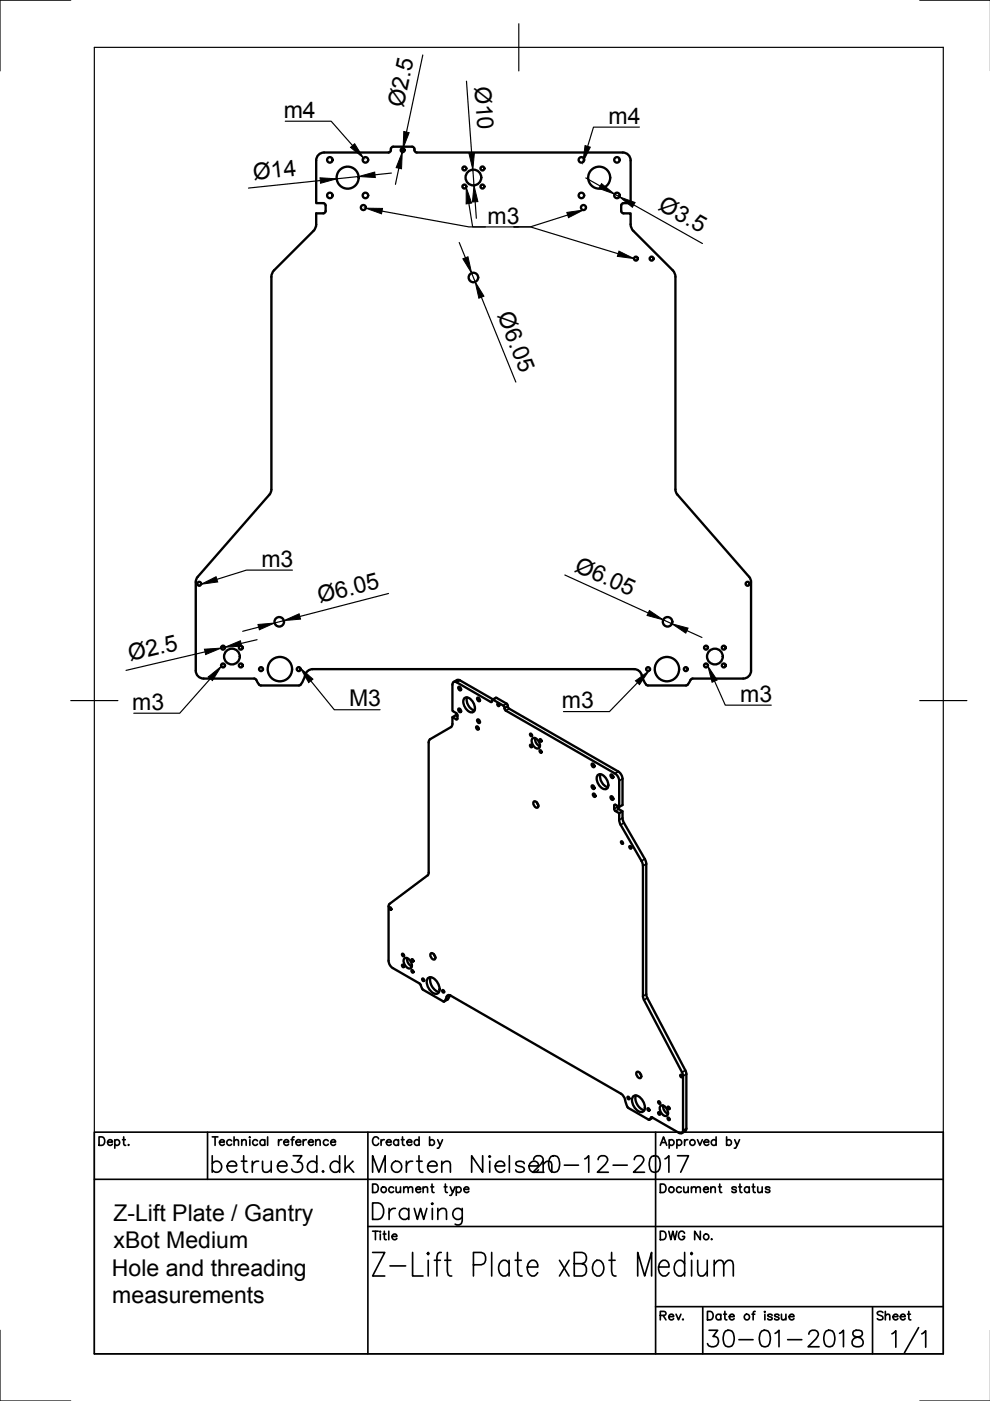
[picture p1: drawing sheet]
<svg xmlns="http://www.w3.org/2000/svg" width="210mm" height="297mm" viewBox="0 0 210 297" stroke-linecap="round" stroke-linejoin="round" font-family="sans-serif">
<!-- layer: Visible -->
<g fill="none" stroke="#000" stroke-width=".5">
<path d="M67.5 32.8l.8-.4 .4-.1h13.7a.56 .56 0 0 0 .5-.7l.2-.4 .3-.1h4a.56 .56 0 0 1 .5 .7l.2 .5h.3h43.6a1.67 1.67 0 0 1 1.7 1.7v9.1h-1.7l-.3 .5 .1 1.4 .4 .2h1.5v2.4l.3 1.1 8.6 8.6 .6 1v45.8l.4 .8 15.5 17.9 .1 19.4a1.67 1.67 0 0 1-1.6 1.7h-10.7l-.4 .1a2.28 2.28 0 0 1-1.1 1.3h-8a2.9 2.9 0 0 1-1.3-2.2 1.67 1.67 0 0 0-1.7-1.2h-68.1a1.8 1.8 0 0 0-1.7 1.7l-.6 1.2-.5 .5h-8.2a2.28 2.28 0 0 1-1.1-1.3l-.3-.1h-10.7a1.67 1.67 0 0 1-1.7-1.7l.1-19.4 15.5-17.9 .4-.8 .1-45.8 .5-1 8.6-8.6 .3-1.2v-2.3h1.5l.5-.2v-1.4l-.2-.5h-1.8v-9.1l.1-.4zM96.2 144.6l.9-.5 .4 .1 7 4.1M97 151.9l-.4-.3-.7 .5v1.7l-.3 .4-4.4 2.5-.3 .4v28.2l-.2 .3-8.1 6-.2 .6v11.5l.3 1 .6 .5 5.6 3.3 .8 1.4 4.3 2.4h.2l.4-.6a.6 .6 0 0 1 .3-.6 .6 .6 0 0 1 .6 0l36.2 20.8a5.7 5.7 0 0 1 1.3 2.8l4.5 2.7h.2l.3-.4 .3-.1 5.6 3.3 .4 .1 .5-.3-.1-12.4-8.4-16.1v-28.2l-.3-.8-4.5-7.9-.2-.8v-1.4l-1-.7-.1-.9 .2-.2 .9 .5v-5.6l-.2-.7-.7-.8-23.2-13.3-.5-1.1-2.1-1.2h-.2l-.1 .4h-.2l-7.6-4.3-.5 .3-.1 .4v5.5l1 .6 .1 1.2h-.3l-.8-.4M97.2 145.7l.4 .1 .1 .5-.4-.1zM97.2 150.3l.4 .1 .1 .5-.4-.1zM98.5 148a1.51 1.51 0 0 1 2 1.2 1.34 1.34 0 0 1-.3 1.8 2.17 2.17 0 0 1-1.7-3zM99 147.9a2.42 2.42 0 0 0 1.6 2.7M101 154l.4 .2 .1 .5-.4-.1zM101.2 152.6l.4 .1 .1 .5-.4-.1zM101.2 148l.4 .1 .1 .5-.4-.1zM104.4 148.4l.8-.5 2.2 1.3M107.4 149.2l.5 1.1"/>
<path d="M107.9 150.3l23.5 13.5 .4 .6 .2 .7v5.6l-.7 .4M113 156.5a1.44 1.44 0 0 1 1.2 2.2 1.44 1.44 0 0 1-1.2-2.2zM113.4 156.5a1.85 1.85 0 0 0 1.1 1.8M113.1 170a.76 .76 0 0 1 .9 .4 .76 .76 0 0 1-.1 .9l-.7-.5zM113.8 170.1l.3 .5M125.5 166.6l.4 .1 .1 .5-.4-.1zM125.5 161.9l.4 .2 .1 .5-.4-.1zM125.7 168.3l.4 .1 .1 .5-.4-.1zM126.7 164.3a1.51 1.51 0 0 1 2 1.2 1.34 1.34 0 0 1-.2 1.8 2.17 2.17 0 0 1-1.8-3zM127.3 164.1a2.42 2.42 0 0 0 1.6 2.8M129.5 168.9l.4 .1 .1 .5-.4-.1zM129.5 164.2l.4 .2 .1 .5-.4-.1z"/>
<path d="M130.9 170.9l.2 .5 .9 .6v1.4l.2 .8 4.5 7.9 .3 .8 .1 28.2 8.4 16.4v11.8l-.1 .4-.8 .5M132 172l-.7 .4M85.8 203.1a1.44 1.44 0 0 1 1.3 2.2 1.44 1.44 0 0 1-1.3-2.2zM86.3 203.1a1.85 1.85 0 0 0 1 1.8M90.7 207.4a1.57 1.57 0 0 1 2.1 1 1.58 1.58 0 0 1-.1 2.3 2.41 2.41 0 0 1-2-3.3zM91.3 207.2a2.64 2.64 0 0 0 1.8 3.1M91.3 202.2a.76 .76 0 0 1 .9 .3 .76 .76 0 0 1-.2 1l-.6-.5zM92 202.3l.3 .5M94.9 211.9l-.7 .4M94.9 211.9h.1M95.4 211l-.5 .9M134.3 232.4a1.57 1.57 0 0 1 2 1.1 1.58 1.58 0 0 1-.1 2.3 2.41 2.41 0 0 1-1.9-3.4z"/>
<path d="M134.8 232.3a2.64 2.64 0 0 0 1.8 3.1M135 227.3a.76 .76 0 0 1 .8 .4 .76 .76 0 0 1-.1 .9l-.6-.5zM135.7 227.5l.2 .4M138.4 237l-.7 .4M140.1 234.4a1.44 1.44 0 0 1 1.3 2.2 1.44 1.44 0 0 1-1.3-2.2zM140.6 234.4a1.85 1.85 0 0 0 1 1.8"/>
<circle cx="69.9" cy="33.9" r=".58"/>
<circle cx="73.7" cy="37.7" r="2.33"/>
<circle cx="77.5" cy="33.9" r=".58"/>
<circle cx="85.4" cy="31.8" r=".42"/>
<circle cx="98.5" cy="39.6" r=".42"/>
<circle cx="98.5" cy="35.7" r=".42"/>
<circle cx="100.4" cy="37.6" r="1.67"/>
<circle cx="102.3" cy="35.7" r=".42"/>
<circle cx="102.3" cy="39.6" r=".42"/>
<circle cx="123.3" cy="33.9" r=".58"/>
<circle cx="127" cy="37.7" r="2.33"/>
<circle cx="130.8" cy="33.9" r=".58"/>
<circle cx="69.9" cy="41.4" r=".58"/>
<circle cx="77" cy="44" r=".53"/>
<circle cx="77.5" cy="41.4" r=".58"/>
<circle cx="100.4" cy="58.8" r="1.01"/>
<circle cx="123.3" cy="41.4" r=".58"/>
<circle cx="123.7" cy="44" r=".53"/>
<circle cx="130.8" cy="41.4" r=".58"/>
<circle cx="134.8" cy="54.8" r=".42"/>
<circle cx="138.2" cy="54.8" r=".42"/>
<circle cx="42.2" cy="123.8" r=".42"/>
<circle cx="47.3" cy="137.3" r=".42"/>
<circle cx="49.2" cy="139.2" r="1.67"/>
<circle cx="51.1" cy="137.3" r=".42"/>
<circle cx="59.2" cy="131.8" r="1.01"/>
<circle cx="141.5" cy="131.8" r="1.01"/>
<circle cx="149.7" cy="137.3" r=".42"/>
<circle cx="151.6" cy="139.2" r="1.67"/>
<circle cx="153.5" cy="137.3" r=".42"/>
<circle cx="158.5" cy="123.8" r=".42"/>
<circle cx="47.3" cy="141.1" r=".42"/>
<circle cx="51.1" cy="141.1" r=".42"/>
<circle cx="55.3" cy="141.9" r=".42"/>
<circle cx="59.3" cy="141.9" r="2.58"/>
<circle cx="63.3" cy="141.9" r=".42"/>
<circle cx="105.7" cy="149.4" r=".24"/>
<circle cx="112.6" cy="155.8" r=".24"/>
<circle cx="112.6" cy="158.1" r=".24"/>
<circle cx="114.7" cy="157" r=".24"/>
<circle cx="114.7" cy="159.3" r=".24"/>
<circle cx="137.4" cy="141.9" r=".42"/>
<circle cx="141.4" cy="141.9" r="2.58"/>
<circle cx="145.4" cy="141.9" r=".42"/>
<circle cx="149.7" cy="141.1" r=".42"/>
<circle cx="153.5" cy="141.1" r=".42"/>
<circle cx="131.9" cy="178.6" r=".24"/>
<circle cx="133.7" cy="179.6" r=".24"/>
<circle cx="82.8" cy="192.6" r=".24"/>
<circle cx="85.5" cy="204.8" r=".24"/>
<circle cx="85.5" cy="202.5" r=".24"/>
<circle cx="87.5" cy="203.6" r=".24"/>
<circle cx="87.5" cy="205.9" r=".24"/>
<circle cx="89.8" cy="207.7" r=".24"/>
<circle cx="94" cy="210.2" r=".24"/>
<circle cx="133.3" cy="232.8" r=".24"/>
<circle cx="137.5" cy="235.2" r=".24"/>
<circle cx="139.8" cy="233.7" r=".24"/>
<circle cx="139.8" cy="236" r=".24"/>
<circle cx="141.8" cy="237.2" r=".24"/>
<circle cx="141.8" cy="234.9" r=".24"/>
<circle cx="144.5" cy="228.1" r=".24"/>
</g>
<!-- layer: Visible Narrow -->
<g fill="none" stroke="#000" stroke-width=".35">
<path d="M97 152.4l-.3 .1M97.5 144.2l-.7 .5M104.3 148.7l-.2 .1M105.3 148l-.7 .4M107.4 149.2l-.7 .4M107.7 149.7l-.7 .4M107.7 149.8l-.7 .4M107.9 150.3l-.7 .4M130.5 170.6l-.3 .2M130.9 171.1l-.7 .4M131.1 163.6l-.7 .4M131.2 171.5l-.7 .5"/>
<path d="M132 173.4l-.7 .4M132 165.1l-.7 .4M132.3 174.5l-.7 .4M136.7 182.1l-.7 .4M137 183.2l-.7 .4M94.9 211.9l-.7 .4M95.3 211l-.6 .4M137 210.8l-.7 .4M137.2 211.6l-.7 .4M138.1 236.9l-.1 .1M138.4 237l-.7 .4M145.3 226.9l-.7 .4"/>
<path d="M145.5 239.3l-.7 .4M145.5 227.7l-.7 .4"/>
</g>
<!-- layer: Border -->
<path d="M15 0h-15v15M20 10h180v277h-180zM110 5v10M195 0h15M15 148.5h10M195 148.5h10M0 282v15h15M195 297h15" fill="none" stroke="#000" stroke-width=".25"/>
<!-- layer: TitleBlock -->
<g fill="none" stroke="#000" stroke-width=".35">
<path d="M20 240h180v47h-180zM20 250h180M21 241h.6a.96 .96 0 0 1 .6 .9 .96 .96 0 0 1-.6 .9h-.6zM22.8 242.2h1a.55 .55 0 0 0-.8-.5 .55 .55 0 0 0-.1 .9 .54 .54 0 0 0 .9 0M24.3 241.9a.57 .57 0 0 1 .9-.1 .57 .57 0 0 1 0 .9 .57 .57 0 0 1-.9-.1M24.3 241.6v1.8M26 241.6h.6M26.2 241v1.5l.1 .3h.4M27.3 242.7l-.1 .1h.1M44 240v10M45 241h1.2M45.6 241v1.8"/>
<path d="M46.5 242.2h1.1a.55 .55 0 0 0-.8-.5 .55 .55 0 0 0-.2 .9 .54 .54 0 0 0 1 0M49.1 241.9a.57 .57 0 0 0-.8-.1 .57 .57 0 0 0 0 .9 .57 .57 0 0 0 .8-.1M49.6 242l.5-.4 .4 .1 .1 1.1M49.6 241v1.8M51.3 242l.4-.4 .4 .1 .1 1.1M51.3 241.6v1.2M53 241v.2zM53 241.6v1.2M54.6 241.9a.57 .57 0 0 0-.8-.1 .57 .57 0 0 0 0 .9 .57 .57 0 0 0 .8-.1M56.1 241.9a.57 .57 0 0 0-.8-.1 .57 .57 0 0 0 0 .9 .57 .57 0 0 0 .8-.1M56.1 241.6v1.2M56.7 241v1.8"/>
<path d="M59.1 241.6v1.2M59.7 241.6a.58 .58 0 0 0-.6 .6M60.2 242.2h1a.55 .55 0 0 0-.8-.5 .55 .55 0 0 0-.1 .9 .54 .54 0 0 0 .9 0M61.7 241.6h.6M62.4 241l-.3 .1-.1 .3v1.4M62.7 242.2h1.1a.55 .55 0 0 0-.8-.5 .55 .55 0 0 0-.2 .9 .54 .54 0 0 0 1 0M64.3 241.6v1.2M65 241.6a.58 .58 0 0 0-.7 .6M65.4 242.2h1a.55 .55 0 0 0-.8-.5 .55 .55 0 0 0-.1 .9 .54 .54 0 0 0 .9 0M66.9 242l.5-.4 .4 .1 .1 1.1M66.9 241.6v1.2M69.6 241.9a.57 .57 0 0 0-.8-.1 .57 .57 0 0 0 0 .9 .57 .57 0 0 0 .8-.1"/>
<path d="M70.1 242.2h1a.55 .55 0 0 0-.7-.5 .55 .55 0 0 0-.2 .9 .54 .54 0 0 0 .9 0M78 240v47M79 251h.6a.96 .96 0 0 1 .6 .9 .96 .96 0 0 1-.6 .9h-.6zM79 255h1.2a1.87 1.87 0 0 1 1.2 1.8 1.87 1.87 0 0 1-1.2 1.7h-1.2zM80.3 241.5a.66 .66 0 0 0-.8-.5 .66 .66 0 0 0-.5 .7v.5a.66 .66 0 0 0 .5 .6 .66 .66 0 0 0 .8-.4M80.8 241.6v1.2M81.5 241.6a.58 .58 0 0 0-.7 .6M81.9 242.2h1a.55 .55 0 0 0-.7-.5 .55 .55 0 0 0-.2 .9 .54 .54 0 0 0 .9 0M82.5 256.2v2.3M83.5 251.9a.57 .57 0 0 0-.9-.1 .57 .57 0 0 0 0 .9 .57 .57 0 0 0 .9-.1M83.8 256.2a1.13 1.13 0 0 0-1.3 1M84 251.6l.1 1.2h.4l.4-.3"/>
<path d="M84.5 241.9a.57 .57 0 0 0-.9-.1 .57 .57 0 0 0 0 .9 .57 .57 0 0 0 .9-.1M84.5 241.6v1.2M84.9 251.6v1.2M85.1 241.6h.6M85.3 241v1.5l.1 .3h.4M85.6 252l.4-.4 .5 .1v1.1M85.6 251.6v1.2M86.3 242.2h1a.55 .55 0 0 0-.8-.5 .55 .55 0 0 0-.1 .9 .54 .54 0 0 0 .9 0M86.5 252l.5-.4 .4 .1 .1 1.1M86.7 256.7a1.12 1.12 0 0 0-1.7-.2 1.12 1.12 0 0 0 0 1.7 1.12 1.12 0 0 0 1.7-.2M86.7 256.2v2.3M87.8 256.2l.7 2.3 .7-2.3 .6 2.3 .7-2.3"/>
<path d="M88.2 252.2h1a.55 .55 0 0 0-.8-.5 .55 .55 0 0 0-.1 .9 .54 .54 0 0 0 .9 0M88.9 241.9a.57 .57 0 0 0-.9-.1 .57 .57 0 0 0 0 .9 .57 .57 0 0 0 .9-.1M88.9 241v1.8M89.7 252l.4-.4 .5 .1 .1 1.1M89.7 251.6v1.2M91.1 241.9a.57 .57 0 0 1 .8-.1 .57 .57 0 0 1 0 .9 .57 .57 0 0 1-.8-.1M91.1 241v1.8M91.6 251v1.5l.1 .3h.3M91.7 255l.1 .2-.1 .2-.2-.2zM91.7 256.2v2.3M92.8 241.6l.5 1.2 .5-1.2M92.8 256.9l.9-.7 .8 .2 .2 .5v1.6"/>
<path d="M92.8 256.2v2.3M94.4 251v1.5l.1 .3h.4M95.5 251.6l.5 1.2 .5-1.2M96 252.8l-.3 .6h-.3M96.7 251.9a.57 .57 0 0 1 .9-.1 .57 .57 0 0 1 0 .9 .57 .57 0 0 1-.9-.1M96.7 251.6v1.8M98 256.2v2.7a.92 .92 0 0 1-.5 .8 .92 .92 0 0 1-1-.2M98 256.7a1.12 1.12 0 0 0-1.6-.2 1.12 1.12 0 0 0 0 1.7 1.12 1.12 0 0 0 1.6-.2M98.4 252.2h1a.55 .55 0 0 0-.8-.5 .55 .55 0 0 0-.1 .9 .54 .54 0 0 0 .9 0M139 240v47M140 242.8l.7-1.8 .7 1.8M140 251h.6a.96 .96 0 0 1 .6 .9 .96 .96 0 0 1-.6 .9h-.6z"/>
<path d="M141.9 241.9a.57 .57 0 0 1 .8-.1 .57 .57 0 0 1 0 .9 .57 .57 0 0 1-.8-.1M141.9 241.6v1.8M143.5 241.9a.57 .57 0 0 1 .9-.1 .57 .57 0 0 1 0 .9 .57 .57 0 0 1-.9-.1M143.5 241.6v1.8M144.5 251.9a.57 .57 0 0 0-.9-.1 .57 .57 0 0 0 0 .9 .57 .57 0 0 0 .9-.1M145 251.6l.1 1.2h.4l.4-.3M145.1 241.6v1.2M145.8 241.6a.58 .58 0 0 0-.7 .6M145.9 251.6v1.2M146.6 252l.4-.4 .5 .1v1.1M146.6 251.6v1.2M147.5 252l.5-.4 .4 .1 .1 1.1"/>
<path d="M147.9 241.6l.5 1.2 .5-1.2M149.2 252.2h1a.55 .55 0 0 0-.8-.5 .55 .55 0 0 0-.1 .9 .54 .54 0 0 0 .9 0M149.3 242.2h1a.55 .55 0 0 0-.8-.5 .55 .55 0 0 0-.2 .9 .54 .54 0 0 0 1 0M150.7 252l.4-.4 .5 .1 .1 1.1M150.7 251.6v1.2M151.8 241.9a.57 .57 0 0 0-.8-.1 .57 .57 0 0 0 0 .9 .57 .57 0 0 0 .8-.1M151.8 241v1.8M152.3 251.6h.6M152.6 251v1.5l.1 .3h.3M154.1 241.9a.57 .57 0 0 1 .8-.1 .57 .57 0 0 1 0 .9 .57 .57 0 0 1-.8-.1M154.1 241v1.8M155.8 241.6l.5 1.2 .5-1.2"/>
<path d="M156.1 251.9a.54 .54 0 0 0-.9 0l.2 .3 .6 .1 .1 .3a.54 .54 0 0 1-.9 0M156.3 242.8l-.3 .6h-.3M156.6 251.6h.6M156.9 251v1.5l.1 .3h.3M158.9 251.9a.57 .57 0 0 0-.9-.1 .57 .57 0 0 0 0 .9 .57 .57 0 0 0 .9-.1M158.9 251.6v1.2M159.5 251.6h.6M159.7 251v1.5l.1 .3h.3M160.7 251.6v1.2h.5l.4-.3M161.6 251.6v1.2M163.2 251.9a.54 .54 0 0 0-.9 0l.2 .3 .6 .1 .1 .3a.54 .54 0 0 1-.9 0M78 260h122"/>
<path d="M79 261h1.2M79.6 261v1.8M80.6 261v.2zM81.5 261v1.5l.1 .3h.3M82.4 261v1.8M139 277h61M140 261h.6a.96 .96 0 0 1 .6 .9 .96 .96 0 0 1-.6 .9h-.6zM141.8 261l.4 1.8 .5-1.8 .4 1.8 .4-1.8M145.1 261.5a.66 .66 0 0 0-.7-.5 .66 .66 0 0 0-.5 .7v.5a.64 .64 0 0 0 .6 .7 .64 .64 0 0 0 .6-.7h-.4M148.5 261v1.8l-1.2-1.8v1.8M149 277v10M150 278h.6a.96 .96 0 0 1 .6 .9 .96 .96 0 0 1-.6 .9h-.6z"/>
<path d="M152.8 278.9a.57 .57 0 0 0-.8-.1 .57 .57 0 0 0 0 .9 .57 .57 0 0 0 .8-.1M152.8 278.6v1.2M153.4 278.6h.6M153.7 278v1.5l.1 .3h.3M154.6 279.2h1.1a.55 .55 0 0 0-.8-.5 .55 .55 0 0 0-.2 .9 .54 .54 0 0 0 1 0M159.4 278.6h.6M160.1 278l-.3 .1-.1 .3v1.4M162.2 278v.2zM162.2 278.6v1.2M163.7 278.9a.54 .54 0 0 0-.9 0l.2 .3 .6 .1 .1 .3a.54 .54 0 0 1-.9 0M165.2 278.9a.54 .54 0 0 0-1 0l.1 .2 .8 .2 .1 .3a.54 .54 0 0 1-1 0M165.7 278.6l.1 1.2h.4l.4-.3"/>
<path d="M166.6 278.6v1.2M167.3 279.2h1a.55 .55 0 0 0-.7-.5 .55 .55 0 0 0-.2 .9 .54 .54 0 0 0 .9 0M185 277v10M189.1 282.8l.8-.7v3.5M194.8 281.5l-3 5.3M195.4 282.8l.9-.7v3.5"/>
<circle cx="81.4" cy="252.2" r=".59"/>
<circle cx="142.4" cy="252.2" r=".59"/>
<circle cx="146.8" cy="242.2" r=".59"/>
<circle cx="158.4" cy="279.2" r=".59"/>
</g>
<!-- layer: Annotations -->
<path d="M74.3 31.2l.9-.7 1.9 3zM124 30.9l1.2 .3-1.6 3.2zM77.6 44.1l3.5 .1-.2 1.1zM98.9 39.7l1.1 3.4-1.2 .1zM120.2 45l3.5-.5-3.2 1.7zM131.2 53.2l3.2 1.6-3.5-.4zM42.6 123.9l3.2-1.6 .4 1.1zM44.2 143.5l2.7-2.2-1.9 3zM63.7 141.6l2.7 2.4-1 .7zM134.7 144.3l2.9-2.1-2 3zM150.1 141.2l1.9 3-1 .5z" fill="#000" stroke="#000" stroke-width=".21"/>
<path d="M60.5 25.7h9.7l4.6 5.2M135.6 27h-9.8l-1.2 4M81 44.8l18.4 3.3h3.5M99.4 43.1l.8 5h9.8M120.4 45.6l-8 2.5h-3.5h3.5l18.7 5.7M62 120.9h-9.7l-6.3 1.9M44.6 143.9l-6.5 7.3h-9.7M65.9 144.4l5 6.1h9.7M135.2 144.8l-6 6.1h-9.7M151.5 144.4l2.3 5.1h9.7" fill="none" stroke="#000" stroke-width=".25"/>
<!-- layer: Dimensions -->
<g fill="none" stroke="#000" stroke-width=".25">
<path d="M89.6 11.7l-3.4 16.3M98.9 17.2l1.1 15.3M67.9 38.3l-15.2 1.6M76 37.4l-4.6 .5M83 36.7l-3.5 .4M84.6 35.7l-.8 3.4M85.5 31.4l-.2 .8M100.3 36l.2 3.3M124.2 37.7l3.1 1.7M97.4 51.4l1.3 3.3M100 57.9l.8 1.9M100.7 42.8l.3 3.5"/>
<path d="M130.3 41.2l1 .5M134.4 43.4l14.5 8.2M102.1 63l7.3 18M43.5 138.2l-16.8 3.9M47.7 137.2l-.8 .2M54.5 135.6l-3.4 .8M54.8 133l-3.3 .8M60.2 131.6l-2 .5M82.4 125.8l-18.8 4.9M119.8 121.9l17.6 8.1M140.6 131.4l1.9 .9M145.6 133.7l3.2 1.5"/>
</g>
<g fill="#000" stroke="#000" stroke-width=".21">
<path d="M67.8 37.7l3.6 .2-3.4 1zM76 37.4l3.4-.9 .2 1.1zM85.3 32.2l-.2 3.6-1.1-.3zM85.6 27.9l1.2 .2-1.3 3.3zM99.4 32.5l1.2-.1-.3 3.6zM127.5 38.9l2.8 2.3-3.3-1.3zM98.1 54.9l1.1-.5 .8 3.5zM100.5 39.3l.8 3.4-1.1 .1zM131.3 41.7l3.4 1.2-.6 1.1zM100.8 59.8l1.8 3-1.1 .4zM43.3 137.6l3.6-.2-3.3 1.4zM47.7 137.2l3.3-1.3 .2 1.1z"/>
<path d="M54.7 132.4l3.5-.3-3.2 1.4zM60.2 131.6l3.2-1.5 .3 1.2zM137.7 129.4l2.9 2-3.4-.9zM142.5 132.3l3.4 .9-.5 1z"/>
</g>
<text font-size="8.8" x="77.6" y="271.6">Z-Lift Plate xBot Medium</text>
<g font-size="7.1">
<text x="43.7" y="249.8">betrue3d.dk</text>
<text x="77.6" y="249.8">Morten Nielsen</text>
<text x="111.8" y="249.8">20-12-2017</text>
<text x="148.9" y="286.8">30-01-2018</text>
</g>
<g font-size="4.9">
<text x="85.6" y="23" transform="rotate(-78 85.6 23)">Ø2.5</text>
<text x="100.6" y="18.4" transform="rotate(86 100.6 18.4)">Ø10</text>
<text x="60.2" y="25">m4</text>
<text x="129" y="26.3">m4</text>
<text x="53.8" y="38.1" transform="rotate(-6 53.8 38.1)">Ø14</text>
<text x="103.4" y="47.4">m3</text>
<text x="139.4" y="44.4" transform="rotate(29 139.4 44.4)">Ø3.5</text>
<text x="105.4" y="66.8" transform="rotate(68 105.4 66.8)">Ø6.05</text>
<text x="55.4" y="120.2">m3</text>
<text x="121.6" y="121" transform="rotate(24 121.6 121)">Ø6.05</text>
<text x="67.8" y="127.9" transform="rotate(-15 67.8 127.9)">Ø6.05</text>
<text x="27.6" y="140.2" transform="rotate(-13 27.6 140.2)">Ø2.5</text>
<text x="74" y="149.8">M3</text>
<text x="157" y="148.8">m3</text>
<text x="28" y="150.5">m3</text>
<text x="119.1" y="150.2">m3</text>
<text x="24" y="258.8">Z-Lift Plate / Gantry</text>
<text x="24.1" y="264.7">xBot Medium</text>
<text x="23.7" y="270.5">Hole and threading</text>
<text x="23.8" y="276.3">measurements</text>
<text x="138.6" y="281.2">Rev.</text>
<text x="184.9" y="281.2">Sheet</text>
</g>
</svg>
